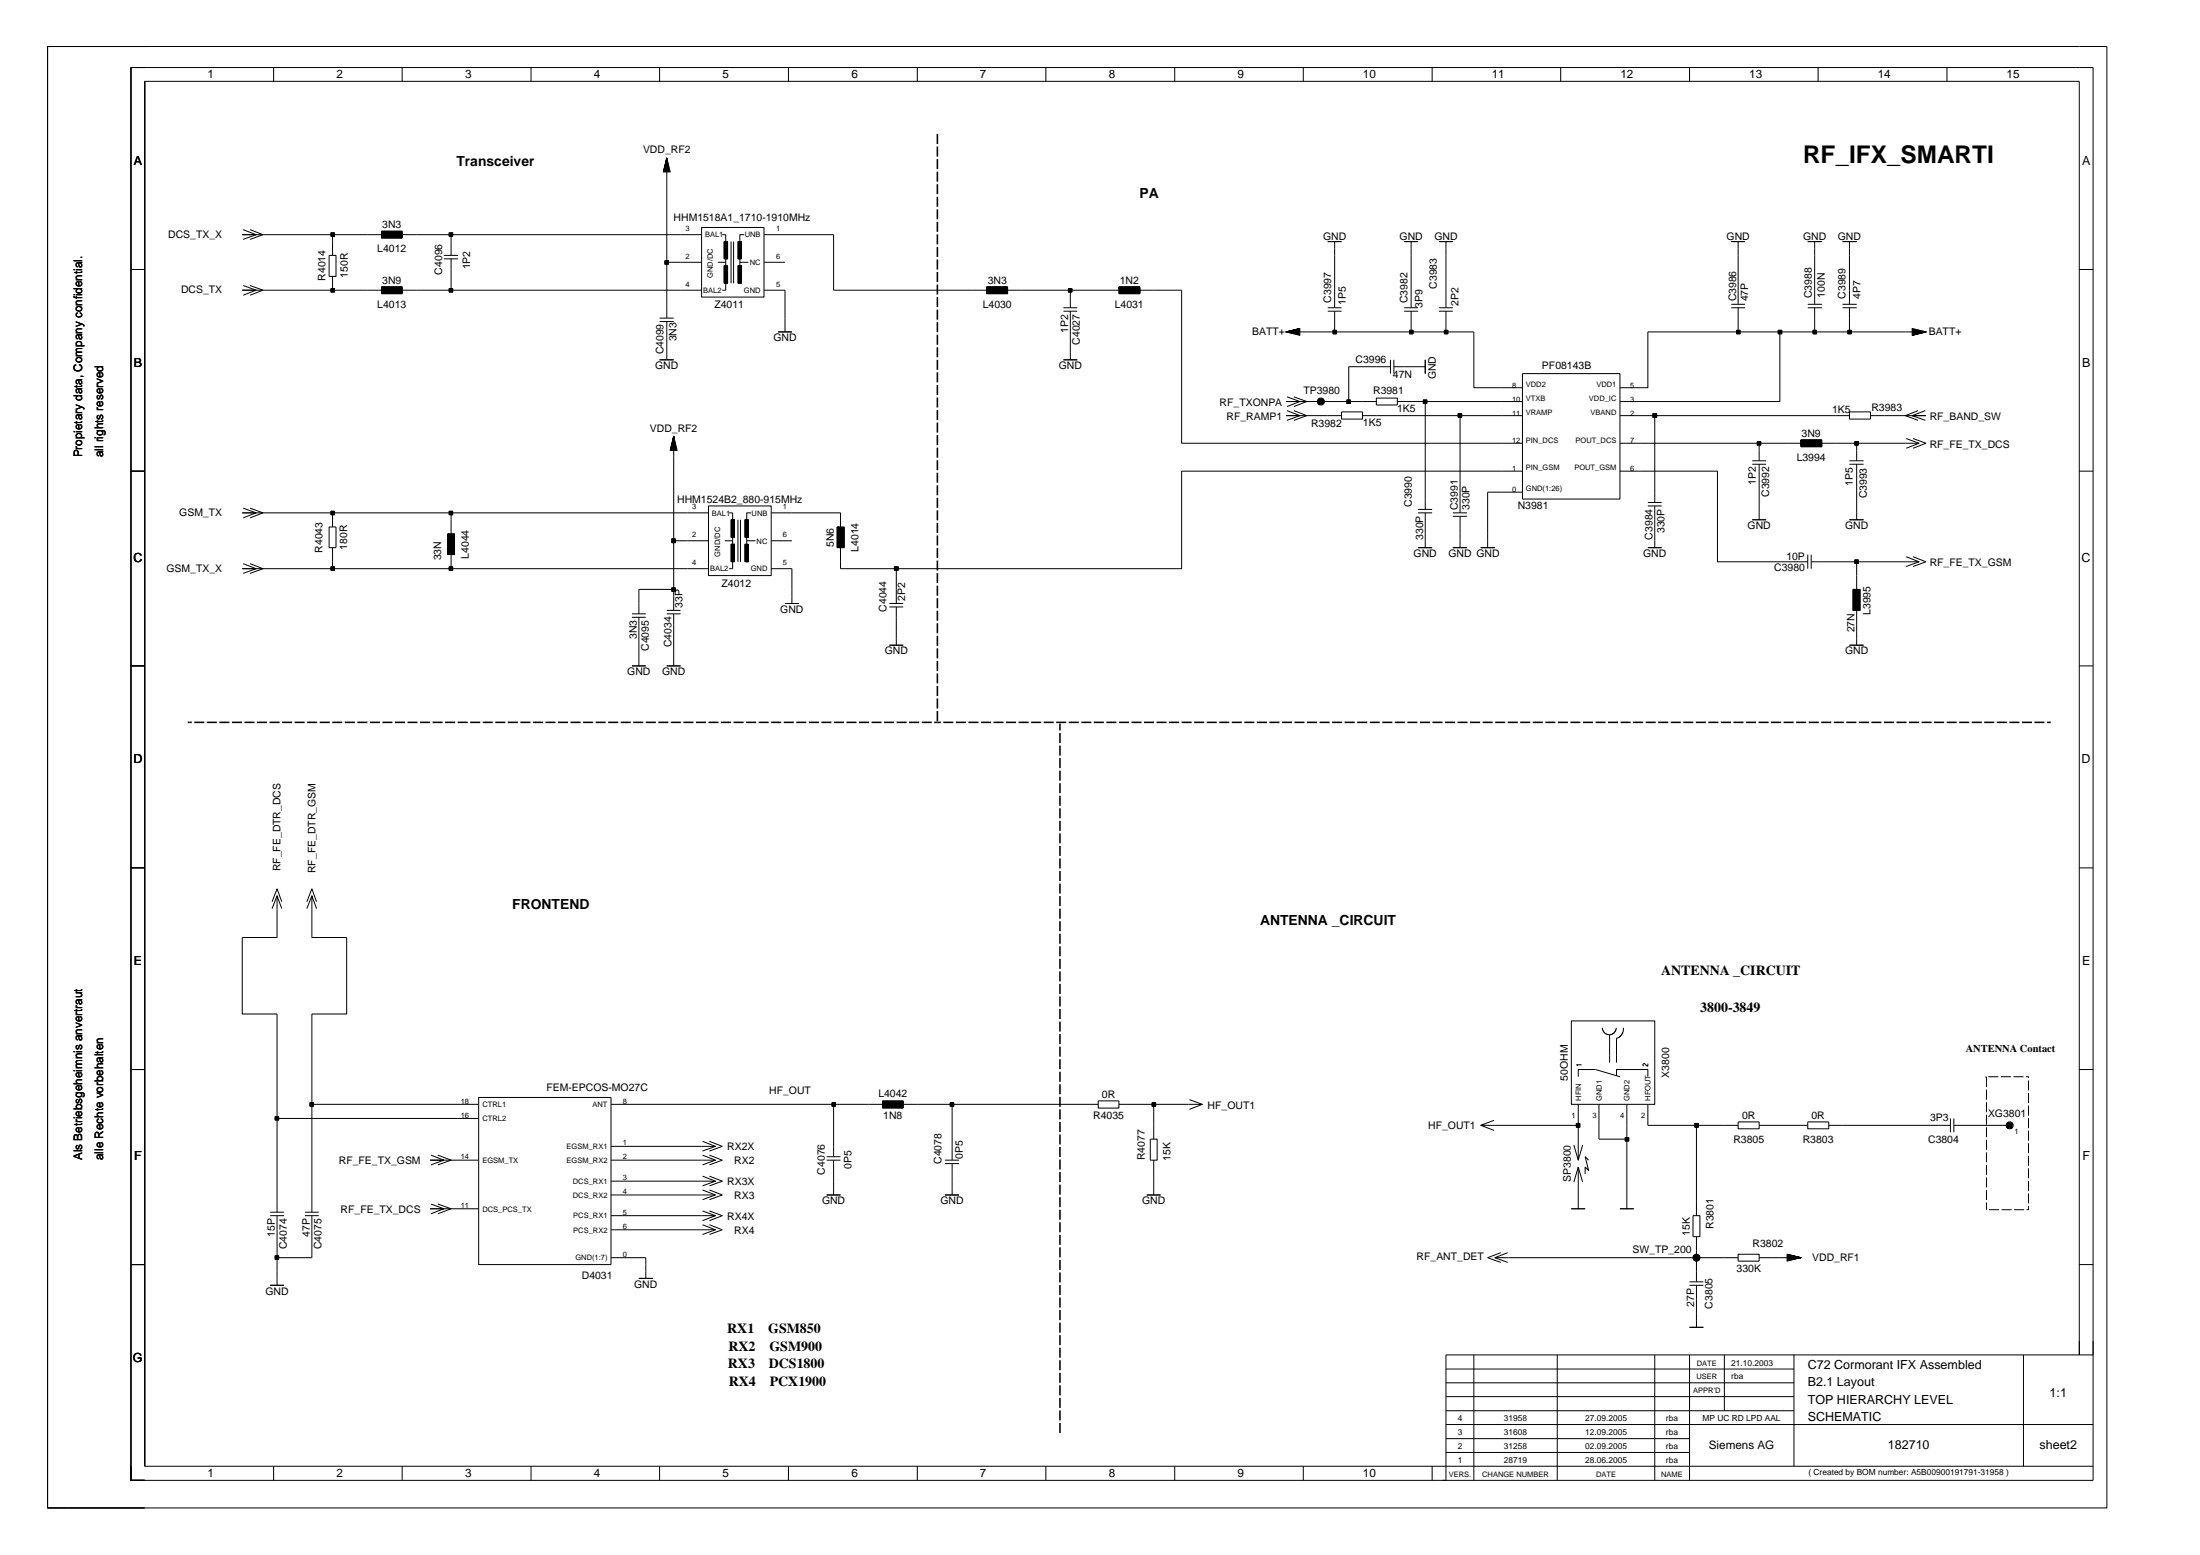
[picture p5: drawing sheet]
<svg xmlns="http://www.w3.org/2000/svg" width="594mm" height="420mm" viewBox="0 0 594 420" stroke-linecap="round" stroke-linejoin="round" font-family="sans-serif">
<g fill="none" stroke="#000" stroke-width=".27">
<path d="M12.8 12.6h556.1v394.5h-556.1zM73.9 18.2v3.8M108.6 18.2v3.8M143.4 18.2v3.8M178.1 18.2v3.8M212.9 18.2v3.8M247.7 18.2v3.8M282.4 18.2v3.8M317.2 18.2v3.8M351.9 18.2v3.8M386.7 18.2v3.8M421.4 18.2v3.8"/>
<path d="M456.2 18.2v3.8M491 18.2v3.8M525.8 18.2v3.8M179.1 46.4l1-3.7 .9 3.7h-1.9l1-3.7-.8 3.7M179.5 46.4l.6-3.7-.5 3.7M179.8 46.4l.3-3.7v43.2M180.2 46.4l-.1-3.7 .3 3.7M180.6 46.4l-.5-3.7 .7 3.7M35.4 72.8h3.7M65.4 78.3h124.1M65.4 63.4h37.6M65.7 62l3.4 1.4-3.4 1.2"/>
<path d="M65.7 77.1l3.4 1.2-3.4 1.4M67.5 62l3.5 1.4-3.5 1.2M67.5 77.1l3.5 1.2-3.5 1.4M88.9 68.9h1.8v5.7h-1.8zM89.4 77.9h.9v1h-.9zM89.4 62.9h.9v.9h-.9zM89.8 63.4v5.5M89.8 74.6v3.7M103 62.4h5.6v1.9h-5.6zM103 62.9h5.6h-5.6M103 63.1h5.6h-5.6M103 63.4h5.6h-5.6"/>
<path d="M103 63.6h5.6h-5.6M103 63.9h5.6h-5.6M103 77.4h5.6v1.9h-5.6zM103 78h5.6h-5.6M103 78.3h5.6h-5.6M103 78.5h5.6h-5.6M103 78.8h5.6h-5.6M103 79h5.6h-5.6M103 79.1h5.6M103 79.2h5.6M103 79.3h5.6M103 77.5h5.6"/>
<path d="M103 77.7h5.6M103 77.8h5.6M103 77.9h5.6M103 78.1h5.6M103 78.2h5.6M103 78.4h5.6M103 78.6h5.6M103 78.7h5.6M103 78.9h5.6M103 64.2h5.6M103 62.4h5.6M103 62.5h5.6"/>
<path d="M103 62.6h5.6M103 62.8h5.6M103 62.9h5.6M103 63h5.6M103 63.2h5.6M103 63.3h5.6M103 63.4h5.6M103 63.5h5.6M103 63.7h5.6M103 63.8h5.6M103 64h5.6M108.6 64.1h-5.6h5.6"/>
<path d="M108.6 62.7h-5.6h5.6M108.6 77.6h-5.6h5.6M108.6 77.8h-5.6h5.6M108.6 63.4h80.9M119.9 68.9h3.8M119.9 69.9h3.8M121.3 77.9h.9v1h-.9zM121.3 62.9h.9v.9h-.9zM121.8 63.4v5.5M121.8 69.9v8.4M179.6 70.4h.9v.9h-.9zM180.1 70.8h9.4"/>
<path d="M189.5 61.4h16.8v18.8h-16.8zM193.9 70.8h2.1M195 63.4h1v14.9h-1M195.6 65.2h.9v4.7h-.9zM195.6 71.7h.9v4.8h-.9zM195.6 65.2v4.7M195.6 71.7v4.8M195.7 65.2v4.7M195.7 71.7v4.8M195.8 65.2v4.7v-4.7M195.8 71.7v4.8v-4.8M195.9 65.2v4.7"/>
<path d="M195.9 71.7v4.8M196.1 65.2v4.7v-4.7M196.1 71.7v4.8v-4.8M196.1 65.2v4.7M196.1 71.7v4.8M196.2 65.2v4.7M196.2 71.7v4.8M196.3 65.2v4.7v-4.7M196.3 71.7v4.8v-4.8M196.4 65.2v4.7M196.4 71.7v4.8M197.4 65.2v11.3"/>
<path d="M198.1 65.2v11.3M199.3 65.2h.9v4.7h-.9zM199.3 71.7h.9v4.8h-.9zM199.4 65.2v4.7M199.4 71.7v4.8M199.4 65.2v4.7v-4.7M199.4 71.7v4.8v-4.8M199.5 65.2v4.7M199.5 71.7v4.8M199.6 65.2v4.7M199.6 71.7v4.8M199.7 65.2v4.7v-4.7"/>
<path d="M199.7 71.7v4.8v-4.8M199.8 70.8h2.3M199.9 65.2v4.7M199.9 71.7v4.8M200 65.2v4.7v-4.7M200 71.7v4.8v-4.8M200 65.2v4.7M200 71.7v4.8M200.1 69.9v-4.7v4.7M200.1 76.5v-4.8v4.8M201 63.4h-1.2v13.1M206.3 63.4h18.8v14.9h94v41.4h92"/>
<path d="M206.3 78.3h5.7v11.3M206.3 70.8h5.7M266.4 77.4h5.7v1.9h-5.7zM266.4 78h5.7h-5.7M266.4 78.3h5.7h-5.7M266.4 78.5h5.7h-5.7M266.4 78.8h5.7h-5.7M266.4 79h5.7h-5.7M266.4 79.1h5.7M266.4 79.2h5.7M266.4 79.3h5.7M266.4 77.5h5.7"/>
<path d="M266.4 77.7h5.7M266.4 77.8h5.7M266.4 77.9h5.7M266.4 78.1h5.7M266.4 78.2h5.7M266.4 78.4h5.7M266.4 78.6h5.7M266.4 78.7h5.7M266.4 78.9h5.7M272.1 77.6h-5.7h5.7M272.1 77.8h-5.7h5.7M288.5 77.9h.9v1h-.9z"/>
<path d="M289 78.3v4.8M302.1 77.4h5.7v1.9h-5.7zM302.1 78h5.7h-5.7M302.1 78.3h5.7h-5.7M302.1 78.5h5.7h-5.7M302.1 78.8h5.7h-5.7M302.1 79h5.7h-5.7M302.1 79.1h5.7M302.1 79.2h5.7M302.1 79.3h5.7M302.1 77.5h5.7M302.1 77.7h5.7"/>
<path d="M302.1 77.8h5.7M302.1 77.9h5.7M302.1 78.1h5.7M302.1 78.2h5.7M302.1 78.4h5.7M302.1 78.6h5.7M302.1 78.7h5.7M302.1 78.9h5.7M307.8 77.6h-5.7h5.7M307.8 77.8h-5.7h5.7M358.5 65.2h3.8M360.4 65.2v17.9"/>
<path d="M379.2 65.2h3.7M381.1 65.2v17.9M388.6 65.2h3.7M390.5 65.2v17.9M467.5 65.2h3.7M469.4 65.2v17M488.2 65.2h3.8M490 65.2v17M497.6 65.2h3.8M499.4 65.2v17M561.5 72.8h3.7M178.1 97.1h3.8"/>
<path d="M178.1 85.9h3.8M178.1 86.8h3.8M180.1 86.8v10.3M210.1 89.6h3.7M287.2 97.1h3.7M287.2 83.1h3.7M287.2 84h3.7M289 84v13.1M351 88.7l-3.7 .9 3.7 .9v-1.8l-3.7 .9 3.7-.8M351 89.1l-3.7 .5 3.7-.3M351 89.4l-3.7 .2h50.7v15.1h13.1M351 89.9l-3.7-.3 3.7 .4"/>
<path d="M351 90.2l-3.7-.6 3.7 .8M358.5 83.1h3.8M358.5 84h3.8M360 89.2h.9v.9h-.9zM360.4 84v5.6M375.5 99h-11.3v9.4M375.5 97.1v3.8M376.4 99h8.5M376.4 97.1v3.8M379.2 83.1h3.7M379.2 84h3.7M380.6 89.2h1v.9h-1z"/>
<path d="M381.1 84v5.6M384.9 97.1v3.8M388.6 83.1h3.7M388.6 84h3.7M390 89.2h1v.9h-1zM390.5 84v5.6M467.5 82.2h3.7M467.5 83.1h3.7M468.9 89.2h1v.9h-1zM469.4 83.1v6.5M480.2 89.2h.9v.9h-.9zM480.6 89.6v18.8h-43.2"/>
<path d="M488.2 82.2h3.8M488.2 83.1h3.8M489.6 89.2h.9v.9h-.9zM490 83.1v6.5M497.6 82.2h3.8M497.6 83.1h3.8M499 89.2h.9v.9h-.9zM499.4 83.1v6.5M516.4 90.4l3.7-.8-3.7 .9v-1.8l3.7 .9-3.7 .9M516.4 90l3.7-.4-3.7 .6M516.4 89.9l3.7-.3h-75.1v15.1h-7.6M516.4 89.3l3.7 .3-3.7-.2"/>
<path d="M516.4 88.8l3.7 .8-3.7-.5M347.3 112.2h15M347.5 110.9l3.5 1.3-3.5 1.3M347.5 107.1l3.5 1.3M349.4 107.1l3.5 1.3-3.5 1.4M349.4 110.9l3.5 1.3-3.5 1.3M356.2 108h.9v.9h-.9zM356.3 108.2l.5-.1 .2 .5-.5 .1zM362.3 111.2h5.6v1.9h-5.6zM363.7 108h.9v.9h-.9zM367.9 112.2h43.2M371.7 108.4h-24.4h3.7l-3.5 1.4"/>
<path d="M371.7 107.5h5.6v1.8h-5.6zM377.3 108.4h33.8M384.4 108h.9v.9h-.9zM384.9 108.4v29.1M393.8 111.7h.9v.9h-.9zM394.3 112.2v26.3M411.1 100.9h26.3v33.8h-26.3zM437.4 119.7h48.9M437.4 112.2h62M446.3 111.7h1v.9h-1zM446.8 112.2v23.5M474.5 119.2h1v1h-1z"/>
<path d="M475 119.7v4.7M486.3 118.7h5.7v1.9h-5.7zM486.3 118.8h5.7M486.3 119h5.7M486.3 119.1h5.7M486.3 119.2h5.7M486.3 119.3h5.7M486.3 119.5h5.7M486.3 119.6h5.7M486.3 119.7h5.7M486.3 119.8h5.7M492 119.7h26.2l-3.5 1.3"/>
<path d="M492 118.9h-5.7h5.7M492 119.2h-5.7h5.7M492 119.4h-5.7h5.7M492 119.7h-5.7h5.7M492 119.9h-5.7h5.7M499.4 111.2h5.7v1.9h-5.7zM500.9 119.2h.9v1h-.9zM501.4 119.7v4.7M505.1 112.2h15h-3.7l3.5 1.3M514.7 118.4l3.5 1.3M516.6 118.4l3.5 1.3-3.5 1.3M518 110.9l-3.5 1.3 3.5 1.3"/>
<path d="M519.9 110.9l-3.5 1.3M35.4 127.2h3.7M65.7 137.2l3.4 1.3M67.5 137.2l3.5 1.3-3.5 1.3M89.4 138h.9v1h-.9zM89.8 138.5v3.8M121.3 138h.9v1h-.9zM121.8 138.5v5.6M181 121.6l.9-3.8 1 3.8h-1.9l.9-3.8-.7 3.8M181.3 121.6l.6-3.8-.4 3.8M181.8 121.6l.1-3.8v47M182.1 121.6l-.2-3.8 .4 3.8"/>
<path d="M182.4 121.6l-.5-3.8 .8 3.8M191.3 136.6h17v18.8h-17zM191.3 138.5h-125.9h3.7l-3.4 1.3M196.9 138.5h.9v15h-.9M202.8 138.5h-1.2v13.2M208.3 138.5h18.7v3.8M382.9 138.5h3.8M382.9 137.5h3.8M384.9 138.5v9.4M392.3 138.5h3.8M392.3 139.4h3.8M394.3 139.4v8.5"/>
<path d="M411.1 127.2h-92v26.3h-77.1M411.1 132.9h-9.4v15M437.4 127.2h26.4v24.5h24.4M445 136.6h3.7M445 135.7h3.7M446.8 136.6v11.3M473.2 125.3h3.7M473.2 124.4h3.7M475 125.3v15M486.3 120.3h5.7h-5.7M486.3 120.4h5.7M486.3 120.5h5.7"/>
<path d="M486.3 120.6h5.7M486.3 120h5.7M486.3 120.1h5.7M486.3 120.3h5.7M492 120.2h-5.7h5.7M499.4 125.3h3.8M499.4 124.4h3.8M501.4 125.3v15M561.5 127.2h3.7M65.7 152.2l3.4 1.3M67.5 152.2l3.5 1.3-3.5 1.3M88.9 142.3h1.8v5.6h-1.8z"/>
<path d="M89.4 153h.9v1h-.9zM89.8 147.9v5.6M120.9 144.1h1.8v5.6h-1.8zM120.9 144.1v5.6M121 144.1v5.6M121.1 149.7v-5.6v5.6M121.2 144.1v5.6M121.3 153h.9v1h-.9zM121.3 144.1v5.6v-5.6M121.4 144.1v5.6M121.5 144.1v5.6M121.6 144.1v5.6v-5.6"/>
<path d="M121.6 144.1v5.6M121.7 144.1v5.6M121.8 144.1v5.6v-5.6M121.8 149.7v3.8M121.9 144.1v5.6M122 144.1v5.6M122.1 144.1v5.6v-5.6M122.1 144.1v5.6M122.2 144.1v5.6M122.3 144.1v5.6v-5.6M122.4 144.1v5.6M122.5 144.1v5.6"/>
<path d="M122.6 149.7v-5.6v5.6M122.7 144.1v5.6M181.4 158.7h.9v.9h-.9zM181.4 145.5h.9v1h-.9zM181.9 146h9.4M181.9 159.1h-9.4v6.6M191.3 153.5h-125.9h3.7l-3.4 1.3M195.7 146h2.1M197.4 140.3h.9v4.8h-.9zM197.4 146.9h.9v4.8h-.9zM197.5 145.1v-4.8v4.8M197.5 151.7v-4.8v4.8"/>
<path d="M197.6 140.3v4.8M197.6 146.9v4.8M197.7 140.3v4.8M197.7 146.9v4.8M197.8 145.1v-4.8v4.8M197.8 151.7v-4.8v4.8M197.9 140.3v4.8M197.9 146.9v4.8M198 145.1v-4.8v4.8M198 151.7v-4.8v4.8M198.1 140.3v4.8M198.1 146.9v4.8"/>
<path d="M198.2 140.3v4.8M198.2 146.9v4.8M198.3 145.1v-4.8v4.8M198.3 151.7v-4.8v4.8M199.3 140.3v11.4M200 140.3v11.4M201.2 140.3v4.8M201.2 146.9v4.8M201.3 140.3v4.8M201.3 146.9v4.8M201.4 145.1v-4.8v4.8M201.4 151.7v-4.8v4.8"/>
<path d="M201.5 140.3v4.8M201.5 146.9v4.8M201.6 140.3v4.8v-4.8M201.6 146.9v4.8v-4.8M201.6 146h2.4M201.7 140.3v4.8M201.7 146.9v4.8M201.8 140.3v4.8v-4.8M201.8 146.9v4.8v-4.8M201.9 140.3v4.8M201.9 146.9v4.8M202 140.3v4.8"/>
<path d="M202 146.9v4.8M202.1 140.3v4.8v-4.8h-1v4.8h1M202.1 146.9v4.8v-4.8h-1v4.8h1M208.3 153.5h5.5v9.4M208.3 146h5.5M226 142.3h2v5.6h-2zM226.1 142.3v5.6M226.2 142.3v5.6M226.3 147.9v-5.6v5.6M226.4 142.3v5.6M226.5 142.3v5.6M226.5 147.9v-5.6v5.6"/>
<path d="M226.6 142.3v5.6M226.7 142.3v5.6v-5.6M226.8 142.3v5.6M226.9 142.3v5.6M227 142.3v5.6v-5.6M227 147.9v5.6h15M227 142.3v5.6M227.1 142.3v5.6M227.2 142.3v5.6v-5.6M227.3 142.3v5.6M227.4 142.3v5.6M227.5 142.3v5.6v-5.6"/>
<path d="M227.6 142.3v5.6M227.7 142.3v5.6M227.8 142.3v5.6M227.9 142.3v5.6M241.5 153h1v1h-1zM242 153.5v9.4M382.9 147.9h3.8M392.3 147.9h3.8M399.9 147.9h3.8M445 147.9h3.7M473.2 140.3h3.7M488.2 149.7v3.8"/>
<path d="M489.1 151.7h29.1M489.1 149.7v3.8M499.4 140.3h3.8M500.4 159.1h1.9v5.7h-1.9zM500.4 159.1v5.7M500.5 159.1v5.7M500.7 159.1v5.7M500.8 159.1v5.7M500.9 151.2h.9v.9h-.9zM500.9 159.1v5.7M501 159.1v5.7M501.2 159.1v5.7"/>
<path d="M501.3 159.1v5.7M501.4 151.7v7.4M501.5 159.1v5.7M501.7 159.1v5.7M501.8 159.1v5.7v-5.7M501.9 159.1v5.7M502 159.1v5.7M502.1 159.1v5.7M502.2 159.1v5.7M514.7 150.3l3.5 1.4-3.5 1.2M516.6 150.3l3.5 1.4-3.5 1.2M35.4 179.8h3.7"/>
<path d="M170.7 166.7h3.7M170.7 165.7h3.7M170.7 179.8h3.7M172.5 166.7v13.1M180.1 165.7h3.7M180.1 179.8h3.7M180.1 164.8h3.7M181.9 165.7v14.1M212 162.9h3.7M240.2 162.9h3.7M240.2 174.2h3.7M240.2 163.9h3.7"/>
<path d="M242 163.9v10.3M499.4 174.2h3.8M500.6 164.8v-5.7v5.7M500.9 164.8v-5.7v5.7M501.1 164.8v-5.7v5.7M501.4 164.8v-5.7v5.7M501.4 164.8v9.4M501.6 164.8v-5.7v5.7M561.5 179.8h3.7M35.4 234.3h3.7M561.5 234.3h3.7M73.5 243.4l1.3-3.4 1.3 3.4"/>
<path d="M74.8 241.8l-1.3 3.5M76.1 245.3l-1.3-3.5v11.3h-9.4v20.7h9.4v53.5M82.9 243.4l1.3-3.4 1.3 3.4M84.2 241.8l-1.3 3.5M85.5 245.3l-1.3-3.5v11.3h9.4v20.7h-9.4v53.5M424.3 275.6h22.5v22.5h-22.5zM432.7 277.5l.1 .7 .4 .6 .9 .5h.9l.8-.4 .5-.7 .1-.7M434.6 279.4v7.5M438.4 277.5v.7l-.4 1-.7 .8-.8 .4v6.5M35.4 288.7h3.7M83.7 297.7h.9v.9h-.9zM84.2 298.1h45.1"/>
<path d="M129.3 296.3h35.7v45.1h-35.7zM165 298.1h73.3M224.7 297.7h.9v.9h-.9zM225.1 298.1v14.2M238.3 297.2h5.6v2h-5.6zM238.3 297.7h5.6h-5.6M238.3 297.5h5.6M238.3 297.4h5.6M238.3 297.3h5.6M238.3 299.1h5.6M238.3 299h5.6M238.3 298.8h5.6"/>
<path d="M238.3 298.7h5.6M238.3 298.6h5.6M238.3 298.5h5.6M238.3 298.3h5.6M238.3 298.2h5.6M238.3 298.1h5.6M238.3 298h5.6M238.3 297.8h5.6M238.3 297.6h5.6M243.9 298.9h-5.6h5.6M243.9 298.6h-5.6h5.6M243.9 298.4h-5.6h5.6"/>
<path d="M243.9 298.1h-5.6h5.6M243.9 297.9h-5.6h5.6M243.9 298.1h52.7M256.6 297.7h.9v.9h-.9zM257.1 298.1v15.1M296.6 297.2h5.5v2h-5.5zM302.1 298.1h22.6l-3.5 1.4M311.1 297.7h1v.9h-1zM311.5 298.1v9.4M321.2 296.9l3.5 1.2M426.2 290.7v-2h4.6l6.6 2M426.2 298.1v15.1"/>
<path d="M427.1 287.5h-1.3l.3 .2M431.8 298.1v9.4h7.5M436.5 290.4v-1.7h8.5v2M439.3 298.1v28.2M445 287.1v.7l-.4-.1-.5-.6-.5 .3 .3 .4M445 298.1v5.7h24.4M536.2 290.7l.2 .1v2.7M536.4 294.2v2.7M536.4 297.5v2.8M536.9 290.7h2.7M540.3 290.7h2.7M543.7 290.7h2.7"/>
<path d="M547.1 290.7h.7v.3M547.8 291.7v2.7M547.8 295.1v2.7M547.8 298.5v2.7M561.5 288.7h3.7M74.3 301.4h.9v1h-.9zM74.8 301.9h54.5M116.4 311.9l3.5 1.3M118.3 311.9l3.5 1.3-3.5 1.3M129.3 313.2h-13.2h3.8l-3.5 1.3M165 318.9h28.2l-3.5 1.3M165 313.2h28.2"/>
<path d="M165 309.5h28.2M189.7 311.9l3.5 1.3-3.5 1.3M189.7 308.1l3.5 1.4-3.5 1.3M189.7 317.5l3.5 1.4M191.6 317.5l3.4 1.4-3.4 1.3M191.6 311.9l3.4 1.3-3.4 1.3M191.6 308.1l3.4 1.4-3.4 1.3M223.2 313.2h3.8M223.2 312.3h3.8M225.1 313.2v9.4M255.2 313.2h3.8M255.2 314.1h3.8"/>
<path d="M257.1 314.1v8.5M310.6 307.5h1.9v5.7h-1.9zM311.5 313.2v9.4M399.9 303.8l3.5 1.4M403.4 302.5l-3.5 1.3h26.3M425 309.1l1.2 4.1 1.2-4.1M425.7 303.3h.9v1h-.9zM426.2 315.1v11.2M426.2 315.1l1.2 4M426.2 315.1l-1.2 4M429 313.2l-1-.9 1 3.7-1-.9v1.8M438.9 307.1h.9v.9h-.9z"/>
<path d="M457.7 303.3h.9v1h-.9zM458.1 303.8v24.4M469.4 302.9h5.6v1.8h-5.6zM475 303.8h13.2M488.2 302.9h5.6v1.8h-5.6zM493.8 303.8h32.9M526.7 301.9v3.8M527.6 303.8h15.1M527.6 301.9v3.8M536.4 300.9v2.7M536.4 304.3v2.7M536.4 307.7v2.7"/>
<path d="M536.4 311.1v2.7M536.4 314.5v2.7M536.4 317.9v2.7M542.5 303.5l.5 .1-.1 .6-.6-.2zM547.8 301.9v2.7M547.8 305.3v2.7M547.8 308.6v2.7M547.8 312v2.7M547.8 315.4v2.7M547.8 318.8v2.7M73 328.2h3.7M73 327.3h3.7"/>
<path d="M74.3 339h.9v1h-.9zM74.8 328.2v18.8M82.4 328.2h3.7M82.4 327.3h3.7M84.2 328.2v11.3h-9.4M116.4 325.1l3.5 1.2M118.3 325.1l3.5 1.2-3.5 1.4M129.3 326.3h-13.2h3.8l-3.5 1.4M165 328.2h28.2l-3.5 1.4M165 332h28.2M165 322.6h28.2M165 339.5h9.4v5.6"/>
<path d="M189.7 330.7l3.5 1.3-3.5 1.3M189.7 321.3l3.5 1.3-3.5 1.3M189.7 326.9l3.5 1.3M191.6 326.9l3.4 1.3-3.4 1.4M191.6 330.7l3.4 1.3-3.4 1.3M191.6 321.3l3.4 1.3-3.4 1.3M223.2 322.6h3.8M255.2 322.6h3.8M309.7 322.6h3.7M403.7 339.5h65.7M405.3 338.2l-3.6 1.3 3.6 1.3M407.1 338.2l-3.4 1.3 3.4 1.3"/>
<path d="M424.3 326.3h3.7M437.4 326.3h3.8M457.2 328.2h1.8v5.7h-1.8zM457.7 339h.9v1h-.9zM457.8 339.4l.5-.2 .1 .5-.5 .2zM458.1 333.9v12.2M469.4 338.6h5.6v1.9h-5.6zM482.6 338.6l3.7 .9-3.7 1v-1.9l3.7 .9-3.7-.7M482.6 338.9l3.7 .6-3.7-.4M482.6 339.3l3.7 .2h-11.3M482.6 339.7l3.7-.2-3.7 .4M536.4 321.3v2.7"/>
<path d="M536.4 324.6v2M537.1 326.6h2.7M540.5 326.6h2.7M543.9 326.6h2.7M547.8 325.6v1h-.5M547.8 322.2v2.7M35.4 341.4h3.7M73 347h3.7M172.5 345.1h3.7M456.2 347h3.8M456.2 346.1h3.8M456.2 358.3h3.8"/>
<path d="M458.1 347v11.3M482.6 340l3.7-.5-3.7 .8M561.5 341.4h3.7M390.5 377h93.9M390.5 373.3h93.9M390.5 369.6h93.9M398 365.8v33.9M420.5 365.8v33.9M446.8 365.8v33.9M456.2 365.8v33.9M465.6 365.8v15.1M484.4 365.8v30"/>
<path d="M546.4 365.8v30M561.5 365.8v-343.8h-522.4v373.8h526.1M565.2 365.8v-347.6h-529.8v381.5h3.7M35.4 395.8v3.9h3.7M39.1 399.7h526.1v-33.9h-174.7v33.9M73.9 395.8v3.9M108.6 395.8v3.9M143.4 395.8v3.9M178.1 395.8v3.9M212.9 395.8v3.9M247.7 395.8v3.9M282.4 395.8v3.9"/>
<path d="M317.2 395.8v3.9M351.9 395.8v3.9M386.7 395.8v3.9M390.5 392.1h65.7M390.5 388.4h65.7M390.5 384.6h174.7M390.5 380.9h93.9"/>
<circle cx="356.6" cy="108.4" r=".69"/>
<circle cx="356.7" cy="108.4" r=".17"/>
<circle cx="356.7" cy="108.4" r=".94"/>
<circle cx="356.7" cy="108.4" r=".51"/>
<circle cx="542.6" cy="303.8" r=".69"/>
<circle cx="542.7" cy="303.8" r=".17"/>
<circle cx="542.7" cy="303.8" r=".94"/>
<circle cx="542.7" cy="303.8" r=".51"/>
<circle cx="458.1" cy="339.6" r=".69"/>
<circle cx="458.1" cy="339.5" r=".17"/>
<circle cx="458.1" cy="339.5" r=".94"/>
<circle cx="458.2" cy="339.5" r=".51"/>
</g>
<g fill="#000">
<path d="M89.4 77.9h.9v1h-.9z" fill-rule="evenodd"/>
<path d="M89.4 62.9h.9v.9h-.9z" fill-rule="evenodd"/>
<path d="M121.3 77.9h.9v1h-.9z" fill-rule="evenodd"/>
<path d="M121.3 62.9h.9v.9h-.9z" fill-rule="evenodd"/>
<path d="M179.6 70.4h.9v.9h-.9z" fill-rule="evenodd"/>
<path d="M288.5 77.9h.9v1h-.9z" fill-rule="evenodd"/>
<path d="M360 89.2h.9v.9h-.9z" fill-rule="evenodd"/>
<path d="M380.6 89.2h1v.9h-1z" fill-rule="evenodd"/>
<path d="M390 89.2h1v.9h-1z" fill-rule="evenodd"/>
<path d="M468.9 89.2h1v.9h-1z" fill-rule="evenodd"/>
<path d="M480.2 89.2h.9v.9h-.9z" fill-rule="evenodd"/>
<path d="M489.6 89.2h.9v.9h-.9z" fill-rule="evenodd"/>
<path d="M499 89.2h.9v.9h-.9z" fill-rule="evenodd"/>
<path d="M356.2 108h.9v.9h-.9z" fill-rule="evenodd"/>
<path d="M363.7 108h.9v.9h-.9z" fill-rule="evenodd"/>
<path d="M384.4 108h.9v.9h-.9z" fill-rule="evenodd"/>
<path d="M393.8 111.7h.9v.9h-.9z" fill-rule="evenodd"/>
<path d="M446.3 111.7h1v.9h-1z" fill-rule="evenodd"/>
<path d="M89.4 138h.9v1h-.9z" fill-rule="evenodd"/>
<path d="M121.3 138h.9v1h-.9z" fill-rule="evenodd"/>
<path d="M474.5 119.2h1v1h-1z" fill-rule="evenodd"/>
<path d="M500.9 119.2h.9v1h-.9z" fill-rule="evenodd"/>
<path d="M89.4 153h.9v1h-.9z" fill-rule="evenodd"/>
<path d="M121.3 153h.9v1h-.9z" fill-rule="evenodd"/>
<path d="M181.4 158.7h.9v.9h-.9z" fill-rule="evenodd"/>
<path d="M181.4 145.5h.9v1h-.9z" fill-rule="evenodd"/>
<path d="M241.5 153h1v1h-1z" fill-rule="evenodd"/>
<path d="M500.9 151.2h.9v.9h-.9z" fill-rule="evenodd"/>
<path d="M83.7 297.7h.9v.9h-.9z" fill-rule="evenodd"/>
<path d="M224.7 297.7h.9v.9h-.9z" fill-rule="evenodd"/>
<path d="M256.6 297.7h.9v.9h-.9z" fill-rule="evenodd"/>
<path d="M311.1 297.7h1v.9h-1z" fill-rule="evenodd"/>
<path d="M74.3 301.4h.9v1h-.9z" fill-rule="evenodd"/>
<path d="M425.7 303.3h.9v1h-.9z" fill-rule="evenodd"/>
<path d="M438.9 307.1h.9v.9h-.9z" fill-rule="evenodd"/>
<path d="M457.7 303.3h.9v1h-.9z" fill-rule="evenodd"/>
<path d="M74.3 339h.9v1h-.9z" fill-rule="evenodd"/>
<path d="M457.7 339h.9v1h-.9z" fill-rule="evenodd"/>
</g>
<g fill="none" stroke="#000" stroke-width=".42">
<path d="M253.1 36.2v2.7M253.1 39.6v2.7M253.1 43v2.7M253.1 46.3v2.8M253.1 49.7v2.7M253.1 53.1v2.7M253.1 56.5v2.7M253.1 59.9v2.7M253.1 63.3v2.7M253.1 66.7v2.7M253.1 70v2.8M253.1 73.4v2.7"/>
<path d="M253.1 76.8v2.7M253.1 80.2v2.7M253.1 83.6v2.7M253.1 87v2.7M253.1 90.4v2.7M253.1 93.8v2.7M253.1 97.1v2.8M253.1 100.5v2.7M253.1 103.9v2.7M253.1 107.3v2.7M253.1 110.7v2.7M253.1 114.1v2.7"/>
<path d="M253.1 117.5v2.7M253.1 120.8v2.8M253.1 124.2v2.7M253.1 127.6v2.7M253.1 131v2.7M253.1 134.4v2.7M253.1 137.8v2.7M253.1 141.2v2.7M253.1 144.6v2.7M253.1 147.9v2.8M253.1 151.3v2.7M253.1 154.7v2.7"/>
<path d="M253.1 158.1v2.7M253.1 161.5v2.7M253.1 164.9v2.7M253.1 168.3v2.7M253.1 171.6v2.8M253.1 175v2.7M253.1 178.4v2.7M50.7 195h1.1M52.5 195h2.7M55.9 195h2.7M59.2 195h2.7M62.6 195h2.7"/>
<path d="M66 195h2.7M69.4 195h2.7M72.8 195h2.7M76.2 195h2.7M79.6 195h2.7M82.9 195h2.8M86.3 195h2.7M89.7 195h2.7M93.1 195h2.7M96.5 195h2.7M99.9 195h2.7M103.3 195h2.7"/>
<path d="M106.7 195h2.7M110 195h2.7M113.4 195h2.7M116.8 195h2.7M120.2 195h2.7M123.6 195h2.7M127 195h2.7M130.4 195h2.7M133.7 195h2.8M137.1 195h2.7M140.5 195h2.7M143.9 195h2.7"/>
<path d="M147.3 195h2.7M150.7 195h2.7M154.1 195h2.7M157.5 195h2.7M160.8 195h2.7M164.2 195h2.7M167.6 195h2.7M171 195h2.7M174.4 195h2.7M177.8 195h2.7M181.2 195h2.7M184.5 195h2.8"/>
<path d="M187.9 195h2.7M191.3 195h2.7M194.7 195h2.7M198.1 195h2.7M201.5 195h2.7M204.9 195h2.7M208.3 195h2.7M211.6 195h2.7M215 195h2.7M218.4 195h2.7M221.8 195h2.7M225.2 195h2.7"/>
<path d="M228.6 195h2.7M232 195h2.7M235.3 195h2.8M238.7 195h2.7M242.1 195h2.7M245.5 195h2.7M248.9 195h2.7M252.3 195h1.8M253.1 181.8v2.7M253.1 185.2v2.7M253.1 188.6v2.7M253.1 192v2.7"/>
<path d="M254.7 195h2.7M258.1 195h2.7M261.5 195h2.7M264.9 195h2.7M268.3 195h2.7M271.7 195h2.7M275.1 195h2.7M278.4 195h2.8M281.8 195h2.7M285.2 195h2.7M286.2 195.4v1.8M286.2 197.9v2.7"/>
<path d="M288.6 195h2.7M292 195h2.7M295.4 195h2.7M298.8 195h2.7M302.1 195h2.8M305.5 195h2.7M308.9 195h2.7M312.3 195h2.7M315.7 195h2.7M319.1 195h2.7M322.5 195h2.7M325.9 195h2.7"/>
<path d="M329.2 195h2.8M332.6 195h2.7M336 195h2.7M339.4 195h2.7M342.8 195h2.7M346.2 195h2.7M349.6 195h2.7M352.9 195h2.8M356.3 195h2.7M359.7 195h2.7M363.1 195h2.7M366.5 195h2.7"/>
<path d="M369.9 195h2.7M373.3 195h2.7M376.7 195h2.7M380 195h2.8M383.4 195h2.7M386.8 195h2.7M390.2 195h2.7M393.6 195h2.7M397 195h2.7M400.4 195h2.7M403.7 195h2.8M407.1 195h2.7"/>
<path d="M410.5 195h2.7M413.9 195h2.7M417.3 195h2.7M420.7 195h2.7M424.1 195h2.7M427.5 195h2.7M430.8 195h2.7M434.2 195h2.7M437.6 195h2.7M441 195h2.7M444.4 195h2.7M447.8 195h2.7"/>
<path d="M451.2 195h2.7M454.5 195h2.8M457.9 195h2.7M461.3 195h2.7M464.7 195h2.7M468.1 195h2.7M471.5 195h2.7M474.9 195h2.7M478.3 195h2.7M481.6 195h2.7M485 195h2.7M488.4 195h2.7"/>
<path d="M491.8 195h2.7M495.2 195h2.7M498.6 195h2.7M502 195h2.7M505.3 195h2.8M508.7 195h2.7M512.1 195h2.7M515.5 195h2.7M518.9 195h2.7M522.3 195h2.7M525.7 195h2.7M529.1 195h2.7"/>
<path d="M532.4 195h2.7M535.8 195h2.7M539.2 195h2.7M542.6 195h2.7M546 195h2.7M549.4 195h2.7M552.8 195h1M286.2 201.3v2.7M286.2 204.7v2.7M286.2 208.1v2.7M286.2 211.4v2.8M286.2 214.8v2.7"/>
<path d="M286.2 218.2v2.7M286.2 221.6v2.7M286.2 225v2.7M286.2 228.4v2.7M286.2 231.8v2.7M286.2 235.1v2.8M286.2 238.5v2.7M286.2 241.9v2.7M286.2 245.3v2.7M286.2 248.7v2.7M286.2 252.1v2.7M286.2 255.5v2.7"/>
<path d="M286.2 258.9v2.7M286.2 262.2v2.8M286.2 265.6v2.7M286.2 269v2.7M286.2 272.4v2.7M286.2 275.8v2.7M286.2 279.2v2.7M286.2 282.6v2.7M286.2 285.9v2.8M286.2 289.3v2.7M286.2 292.7v2.7M286.2 296.1v2.7"/>
<path d="M286.2 299.5v2.7M286.2 302.9v2.7M286.2 306.3v2.7M286.2 309.7v2.7M286.2 313v2.8M286.2 316.4v2.7M286.2 319.8v2.7M286.2 323.2v2.7M286.2 326.6v2.7M286.2 330v2.7M286.2 333.4v2.7M286.2 336.7v2.8"/>
<path d="M286.2 340.1v2.7M286.2 343.5v2.7M286.2 346.9v2.7M286.2 350.3v2.7M286.2 353.7v2.7M286.2 357.1v2.7M286.2 360.5v2.7M286.2 363.8v2.8M286.2 367.2v2.7M286.2 370.6v2.7M286.2 374v2.7M286.2 377.4v2.7"/>
<path d="M286.2 380.8v2.7M286.2 384.2v2.7"/>
</g>
<text font-size="6.6" x="486.9" y="44.1">RF_IFX_SMARTI</text>
<g font-size="3.8">
<text x="123.2" y="44.8">Transceiver</text>
<text x="307.7" y="53.5">PA</text>
<text x="138.3" y="245.3">FRONTEND</text>
<text x="340.2" y="249.6">ANTENNA _CIRCUIT</text>
<text x="448.5" y="263.1">ANTENNA _CIRCUIT</text>
<text x="459.1" y="273.2">3800-3849</text>
<text x="196.4" y="359.8">RX1</text>
<text x="207.4" y="359.8">GSM850</text>
<text x="196.7" y="364.8">RX2</text>
<text x="207.8" y="364.8">GSM900</text>
<text x="196.6" y="369.3">RX3</text>
<text x="207.6" y="369.3">DCS1800</text>
<text x="196.8" y="374.3">RX4</text>
<text x="207.9" y="374.3">PCX1900</text>
</g>
<g font-size="3.4">
<text x="36.1" y="44.6">A</text>
<text x="562.2" y="44.6">A</text>
<text x="36.1" y="99">B</text>
<text x="562.2" y="99">B</text>
<text x="36" y="151.7">C</text>
<text x="562.1" y="151.7">C</text>
<text x="36" y="206.1">D</text>
<text x="562.1" y="206.1">D</text>
<text x="36.1" y="260.6">E</text>
<text x="562.2" y="260.6">E</text>
<text x="36.2" y="313.2">F</text>
<text x="562.3" y="313.2">F</text>
<text x="35.9" y="367.7">G</text>
<text x="488.2" y="369.6">C72 Cormorant IFX Assembled</text>
<text x="488.2" y="374.3">B2.1 Layout</text>
<text x="553.5" y="377">1:1</text>
<text x="488.2" y="379">TOP HIERARCHY LEVEL</text>
<text x="488.2" y="383.7">SCHEMATIC</text>
<text x="509.8" y="391.2">182710</text>
<text x="550.7" y="391.2">sheet2</text>
</g>
<g font-size="3.2">
<text x="56.1" y="21">1</text>
<text x="90.9" y="21">2</text>
<text x="125.6" y="21">3</text>
<text x="160.4" y="21">4</text>
<text x="195.1" y="21">5</text>
<text x="229.9" y="21">6</text>
<text x="264.6" y="21">7</text>
<text x="299.4" y="21">8</text>
<text x="334.2" y="21">9</text>
<text x="368" y="21">10</text>
<text x="402.8" y="21">11</text>
<text x="437.6" y="21">12</text>
<text x="472.4" y="21">13</text>
<text x="507.1" y="21">14</text>
<text x="541.9" y="21">15</text>
<text x="22.2" y="123.5" transform="rotate(-90 22.2 123.5)">Propietary data, Company confidential.</text>
<text x="27.8" y="123.5" transform="rotate(-90 27.8 123.5)">all rights reserved</text>
<text x="22.2" y="313.2" transform="rotate(-90 22.2 313.2)">Als Betriebsgeheimnis anvertraut</text>
<text x="27.8" y="313.2" transform="rotate(-90 27.8 313.2)">alle Rechte vorbehalten</text>
<text x="461.4" y="391.2">Siemens AG</text>
<text x="56.1" y="398.7">1</text>
<text x="90.9" y="398.7">2</text>
<text x="125.6" y="398.7">3</text>
<text x="160.4" y="398.7">4</text>
<text x="195.1" y="398.7">5</text>
<text x="229.9" y="398.7">6</text>
<text x="264.6" y="398.7">7</text>
<text x="299.4" y="398.7">8</text>
<text x="334.2" y="398.7">9</text>
<text x="368" y="398.7">10</text>
</g>
<g font-size="2.8">
<text x="173.6" y="41.4">VDD_RF2</text>
<text x="181.9" y="59.5">HHM1518A1_1710-1910MHz</text>
<text x="45.4" y="64.1">DCS_TX_X</text>
<text x="103.2" y="61.5">3N3</text>
<text x="357.3" y="64.7">GND</text>
<text x="377.9" y="64.7">GND</text>
<text x="387.3" y="64.7">GND</text>
<text x="466.2" y="64.7">GND</text>
<text x="486.9" y="64.7">GND</text>
<text x="496.3" y="64.7">GND</text>
<text x="101.9" y="68.1">L4012</text>
<text x="87.9" y="75.8" transform="rotate(-90 87.9 75.8)">R4014</text>
<text x="93.9" y="75" transform="rotate(-90 93.9 75)">150R</text>
<text x="103.2" y="76.6">3N9</text>
<text x="119.4" y="74.1" transform="rotate(-90 119.4 74.1)">C4096</text>
<text x="127" y="72.7" transform="rotate(-90 127 72.7)">1P2</text>
<text x="266.7" y="76.6">3N3</text>
<text x="302.4" y="76.6">1N2</text>
<text x="388" y="77.9" transform="rotate(-90 388 77.9)">C3983</text>
<text x="48.9" y="79.1">DCS_TX</text>
<text x="101.9" y="83.2">L4013</text>
<text x="192.9" y="83.2">Z4011</text>
<text x="265.4" y="83.2">L4030</text>
<text x="301" y="83.2">L4031</text>
<text x="359.5" y="81.7" transform="rotate(-90 359.5 81.7)">C3997</text>
<text x="363.4" y="82.3" transform="rotate(-90 363.4 82.3)">1P5</text>
<text x="380.1" y="81.9" transform="rotate(-90 380.1 81.9)">C3982</text>
<text x="384.1" y="83" transform="rotate(-90 384.1 83)">3P9</text>
<text x="393.8" y="82.5" transform="rotate(-90 393.8 82.5)">2P2</text>
<text x="468.9" y="81.4" transform="rotate(-90 468.9 81.4)">C3986</text>
<text x="472" y="81.4" transform="rotate(-90 472 81.4)">47P</text>
<text x="489.3" y="80.5" transform="rotate(-90 489.3 80.5)">C3988</text>
<text x="492.8" y="80.4" transform="rotate(-90 492.8 80.4)">100N</text>
<text x="498.3" y="80.6" transform="rotate(-90 498.3 80.6)">C3989</text>
<text x="502.4" y="80.7" transform="rotate(-90 502.4 80.7)">4P7</text>
<text x="288.4" y="89.8" transform="rotate(-90 288.4 89.8)">1P2</text>
<text x="179.1" y="95.7" transform="rotate(-90 179.1 95.7)">C4099</text>
<text x="182.7" y="92.1" transform="rotate(-90 182.7 92.1)">3N3</text>
<text x="208.8" y="92.2">GND</text>
<text x="291.6" y="93.1" transform="rotate(-90 291.6 93.1)">C4027</text>
<text x="338.1" y="90.6">BATT+</text>
<text x="520.8" y="90.5">BATT+</text>
<text x="176.9" y="99.7">GND</text>
<text x="285.9" y="99.7">GND</text>
<text x="366.1" y="98.1">C3996</text>
<text x="376.1" y="102">47N</text>
<text x="416.4" y="99.7">PF08143B</text>
<text x="352" y="106.3">TP3980</text>
<text x="370.8" y="106.4">R3981</text>
<text x="387.7" y="102.4" transform="rotate(-90 387.7 102.4)">GND</text>
<text x="329.3" y="109.6">RF_TXONPA</text>
<text x="331.2" y="113.3">RF_RAMP1</text>
<text x="377.3" y="111.2">1K5</text>
<text x="494.7" y="111.5">1K5</text>
<text x="505.3" y="111">R3983</text>
<text x="521.1" y="113.3">RF_BAND_SW</text>
<text x="175.5" y="116.5">VDD_RF2</text>
<text x="354" y="115.3">R3982</text>
<text x="368" y="115.1">1K5</text>
<text x="486.5" y="117.9">3N9</text>
<text x="485.2" y="124.5">L3994</text>
<text x="521.1" y="120.8">RF_FE_TX_DCS</text>
<text x="474.1" y="130.9" transform="rotate(-90 474.1 130.9)">1P2</text>
<text x="500.3" y="131.1" transform="rotate(-90 500.3 131.1)">1P5</text>
<text x="182.9" y="135.7">HHM1524B2_880-915MHz</text>
<text x="381.3" y="136.9" transform="rotate(-90 381.3 136.9)">C3990</text>
<text x="393.7" y="137.7" transform="rotate(-90 393.7 137.7)">C3991</text>
<text x="396.8" y="137.7" transform="rotate(-90 396.8 137.7)">330P</text>
<text x="409.8" y="137.5">N3981</text>
<text x="477.7" y="134.1" transform="rotate(-90 477.7 134.1)">C3992</text>
<text x="504.1" y="134.6" transform="rotate(-90 504.1 134.6)">C3993</text>
<text x="48.4" y="139.2">GSM_TX</text>
<text x="449.5" y="143.9" transform="rotate(-90 449.5 143.9)">330P</text>
<text x="471.9" y="142.9">GND</text>
<text x="498.2" y="142.9">GND</text>
<text x="87.1" y="149.2" transform="rotate(-90 87.1 149.2)">R4043</text>
<text x="93.7" y="148.4" transform="rotate(-90 93.7 148.4)">180R</text>
<text x="225.2" y="147.6" transform="rotate(-90 225.2 147.6)">5N6</text>
<text x="231.8" y="149" transform="rotate(-90 231.8 149)">L4014</text>
<text x="384.3" y="145.8" transform="rotate(-90 384.3 145.8)">330P</text>
<text x="446.2" y="145.7" transform="rotate(-90 446.2 145.7)">C3984</text>
<text x="45" y="154.3">GSM_TX_X</text>
<text x="119.1" y="151.3" transform="rotate(-90 119.1 151.3)">33N</text>
<text x="126.6" y="150.8" transform="rotate(-90 126.6 150.8)">L4044</text>
<text x="381.7" y="150.4">GND</text>
<text x="391.1" y="150.4">GND GND</text>
<text x="443.7" y="150.4">GND</text>
<text x="479.1" y="154.2">C3980</text>
<text x="482.4" y="151.1">10P</text>
<text x="521.1" y="152.8">RF_FE_TX_GSM</text>
<text x="194.9" y="158.4">Z4012</text>
<text x="184.3" y="164" transform="rotate(-90 184.3 164)">33P</text>
<text x="210.7" y="165.4">GND</text>
<text x="239.4" y="165.1" transform="rotate(-90 239.4 165.1)">C4044</text>
<text x="244.4" y="162.2" transform="rotate(-90 244.4 162.2)">2P2</text>
<text x="505.1" y="166" transform="rotate(-90 505.1 166)">L3995</text>
<text x="171.9" y="172.6" transform="rotate(-90 171.9 172.6)">3N3</text>
<text x="500.8" y="170.7" transform="rotate(-90 500.8 170.7)">27N</text>
<text x="175.2" y="175.7" transform="rotate(-90 175.2 175.7)">C4095</text>
<text x="181.3" y="174.7" transform="rotate(-90 181.3 174.7)">C4034</text>
<text x="238.9" y="176.7">GND</text>
<text x="498.2" y="176.7">GND</text>
<text x="169.4" y="182.3">GND</text>
<text x="178.8" y="182.3">GND</text>
<text x="75.8" y="235.2" transform="rotate(-90 75.8 235.2)">RF_FE_DTR_DCS</text>
<text x="85.2" y="235.7" transform="rotate(-90 85.2 235.7)">RF_FE_DTR_GSM</text>
<text x="530.8" y="284.1">ANTENNA Contact</text>
<text x="423.4" y="291.7" transform="rotate(-90 423.4 291.7)">50OHM</text>
<text x="450.8" y="291" transform="rotate(-90 450.8 291)">X3800</text>
<text x="147.6" y="294.4">FEM-EPCOS-MO27C</text>
<text x="207.7" y="295.4">HF_OUT</text>
<text x="237.2" y="296.3">L4042</text>
<text x="297.6" y="296.4">0R</text>
<text x="326.1" y="299.3">HF_OUT1</text>
<text x="238.5" y="302">1N8</text>
<text x="295.2" y="302.1">R4035</text>
<text x="385.7" y="304.8">HF_OUT1</text>
<text x="470.4" y="302">0R</text>
<text x="489.2" y="302">0R</text>
<text x="521.2" y="302.7">3P3</text>
<text x="536.8" y="301.4">XG3801</text>
<text x="196.4" y="310.5">RX2X</text>
<text x="468.1" y="308.6">R3805</text>
<text x="486.8" y="308.6">R3803</text>
<text x="520.7" y="308.6">C3804</text>
<text x="91.5" y="314.2">RF_FE_TX_GSM</text>
<text x="198.3" y="314.2">RX2</text>
<text x="222.7" y="317.1" transform="rotate(-90 222.7 317.1)">C4076</text>
<text x="229.9" y="315.5" transform="rotate(-90 229.9 315.5)">0P5</text>
<text x="254.3" y="314.2" transform="rotate(-90 254.3 314.2)">C4078</text>
<text x="260" y="313" transform="rotate(-90 260 313)">0P5</text>
<text x="309.1" y="313.2" transform="rotate(-90 309.1 313.2)">R4077</text>
<text x="316.1" y="313.5" transform="rotate(-90 316.1 313.5)">15K</text>
<text x="196.4" y="319.9">RX3X</text>
<text x="198.3" y="323.6">RX3</text>
<text x="424.2" y="319.1" transform="rotate(-90 424.2 319.1)">SP3800</text>
<text x="92" y="327.4">RF_FE_TX_DCS</text>
<text x="196.4" y="329.3">RX4X</text>
<text x="222" y="325.1">GND</text>
<text x="254" y="325.1">GND</text>
<text x="308.4" y="325.1">GND</text>
<text x="74.2" y="334" transform="rotate(-90 74.2 334)">15P</text>
<text x="83.6" y="334" transform="rotate(-90 83.6 334)">47P</text>
<text x="198.3" y="333">RX4</text>
<text x="456.3" y="333.6" transform="rotate(-90 456.3 333.6)">15K</text>
<text x="462.7" y="331.8" transform="rotate(-90 462.7 331.8)">R3801</text>
<text x="77.5" y="337.3" transform="rotate(-90 77.5 337.3)">C4074</text>
<text x="86.8" y="337.3" transform="rotate(-90 86.8 337.3)">C4075</text>
<text x="382.5" y="340.2">RF_ANT_DET</text>
<text x="440.8" y="338.2">SW_TP_200</text>
<text x="473.3" y="336.7">R3802</text>
<text x="489.4" y="340.3">VDD_RF1</text>
<text x="157.1" y="345.3">D4031</text>
<text x="171.3" y="347.7">GND</text>
<text x="469" y="343.4">330K</text>
<text x="71.7" y="349.6">GND</text>
<text x="457.5" y="352.8" transform="rotate(-90 457.5 352.8)">27P</text>
<text x="462.5" y="353.3" transform="rotate(-90 462.5 353.3)">C3805</text>
</g>
<g font-size="2.3">
<text x="467.5" y="368.7">21.10.2003</text>
<text x="467.5" y="372.4">rba</text>
<text x="393.6" y="383.7">4</text>
<text x="406.1" y="383.7">31958</text>
<text x="428.1" y="383.7">27.09.2005</text>
<text x="449.9" y="383.7">rba</text>
<text x="459.8" y="383.7">MP UC RD LPD AAL</text>
<text x="393.6" y="387.4">3</text>
<text x="406.1" y="387.4">31608</text>
<text x="428.1" y="387.4">12.09.2005</text>
<text x="449.9" y="387.4">rba</text>
<text x="393.6" y="391.2">2</text>
<text x="393.6" y="394.9">1</text>
<text x="406.1" y="394.9">28719</text>
<text x="406.1" y="391.2">31258</text>
<text x="428.1" y="394.9">28.06.2005</text>
<text x="428.1" y="391.2">02.09.2005</text>
<text x="449.9" y="394.9">rba</text>
<text x="449.9" y="391.2">rba</text>
<text x="488.4" y="398.2">( Created by BOM number: A5B00900191791-31958 )</text>
</g>
<g font-size="2">
<text x="185.1" y="62.4">3</text>
<text x="190.4" y="64.1">BAL1</text>
<text x="201.1" y="64.1">UNB</text>
<text x="209.6" y="62.4">1</text>
<text x="185.1" y="69.9">2</text>
<text x="202.4" y="71.5">NC</text>
<text x="209.6" y="69.9">6</text>
<text x="185.1" y="77.4">4</text>
<text x="192.5" y="75.1" transform="rotate(-90 192.5 75.1)">GND/DC</text>
<text x="209.6" y="77.4">5</text>
<text x="189.9" y="79.1">BAL2</text>
<text x="200.9" y="79.1">GND</text>
<text x="408.3" y="104.7">8</text>
<text x="412" y="104.5">VDD2</text>
<text x="431.1" y="104.5">VDD1</text>
<text x="440.2" y="104.7">5</text>
<text x="408.3" y="112.2">11</text>
<text x="408.3" y="108.4">10</text>
<text x="412" y="111.9">VRAMP</text>
<text x="412" y="108.2">VTXB</text>
<text x="429.1" y="108.2">VDD_IC</text>
<text x="429.5" y="111.9">VBAND</text>
<text x="440.2" y="112.2">2</text>
<text x="440.2" y="108.4">3</text>
<text x="408.3" y="119.7">12</text>
<text x="412" y="119.5">PIN_DCS</text>
<text x="425.5" y="119.5">POUT_DCS</text>
<text x="440.2" y="119.7">7</text>
<text x="408.3" y="127.2">1</text>
<text x="412" y="127">PIN_GSM</text>
<text x="425.1" y="127">POUT_GSM</text>
<text x="440.2" y="127.2">6</text>
<text x="186.9" y="137.5">3</text>
<text x="211.4" y="137.5">1</text>
<text x="408.3" y="132.9">0</text>
<text x="412" y="132.7">GND(1:26)</text>
<text x="192.2" y="139.2">BAL1</text>
<text x="203" y="139.2">UNB</text>
<text x="186.9" y="145.1">2</text>
<text x="204.3" y="146.7">NC</text>
<text x="211.4" y="145.1">6</text>
<text x="186.9" y="152.6">4</text>
<text x="191.7" y="154.3">BAL2</text>
<text x="194.4" y="150.3" transform="rotate(-90 194.4 150.3)">GND/DC</text>
<text x="202.7" y="154.3">GND</text>
<text x="211.4" y="152.6">5</text>
<text x="124.4" y="297.9">18</text>
<text x="130.3" y="298.9">CTRL1</text>
<text x="160" y="298.9">ANT</text>
<text x="168.1" y="297.9">8</text>
<text x="426.9" y="297.2" transform="rotate(-90 426.9 297.2)">HFIN</text>
<text x="432.5" y="297.2" transform="rotate(-90 432.5 297.2)">GND1</text>
<text x="440.1" y="297.2" transform="rotate(-90 440.1 297.2)">GND2</text>
<text x="445.7" y="297.2" transform="rotate(-90 445.7 297.2)">HFOUT</text>
<text x="124.4" y="301.8">16</text>
<text x="130.3" y="302.7">CTRL2</text>
<text x="424.3" y="301.9">1</text>
<text x="430" y="301.9">3</text>
<text x="437.5" y="301.9">4</text>
<text x="443.1" y="301.9">2</text>
<text x="153" y="310.2">EGSM_RX1</text>
<text x="168.1" y="309.2">1</text>
<text x="544" y="306.2">1</text>
<text x="124.4" y="313">14</text>
<text x="130.3" y="314">EGSM_TX</text>
<text x="153" y="314">EGSM_RX2</text>
<text x="168.1" y="313">2</text>
<text x="154.7" y="319.6">DCS_RX1</text>
<text x="154.7" y="323.3">DCS_RX2</text>
<text x="168.1" y="318.6">3</text>
<text x="168.1" y="322.4">4</text>
<text x="124.4" y="326.1">11</text>
<text x="130.3" y="327.1">DCS_PCS_TX</text>
<text x="154.8" y="328.9">PCS_RX1</text>
<text x="168.1" y="328">5</text>
<text x="154.8" y="332.7">PCS_RX2</text>
<text x="168.1" y="331.8">6</text>
<text x="155.4" y="340.3">GND(1:7)</text>
<text x="168.1" y="339.4">0</text>
<text x="458.2" y="368.7">DATE</text>
<text x="457.2" y="376.1">APPR’D</text>
<text x="458.1" y="372.4">USER</text>
<text x="391.2" y="398.7">VERS.</text>
<text x="400.2" y="398.7">CHANGE NUMBER</text>
<text x="431" y="398.7">DATE</text>
<text x="448.6" y="398.7">NAME</text>
</g>
<g font-size="1.7">
<text x="542.7" y="303.8">-</text>
<text x="457.5" y="339.5">-</text>
</g>
</svg>
